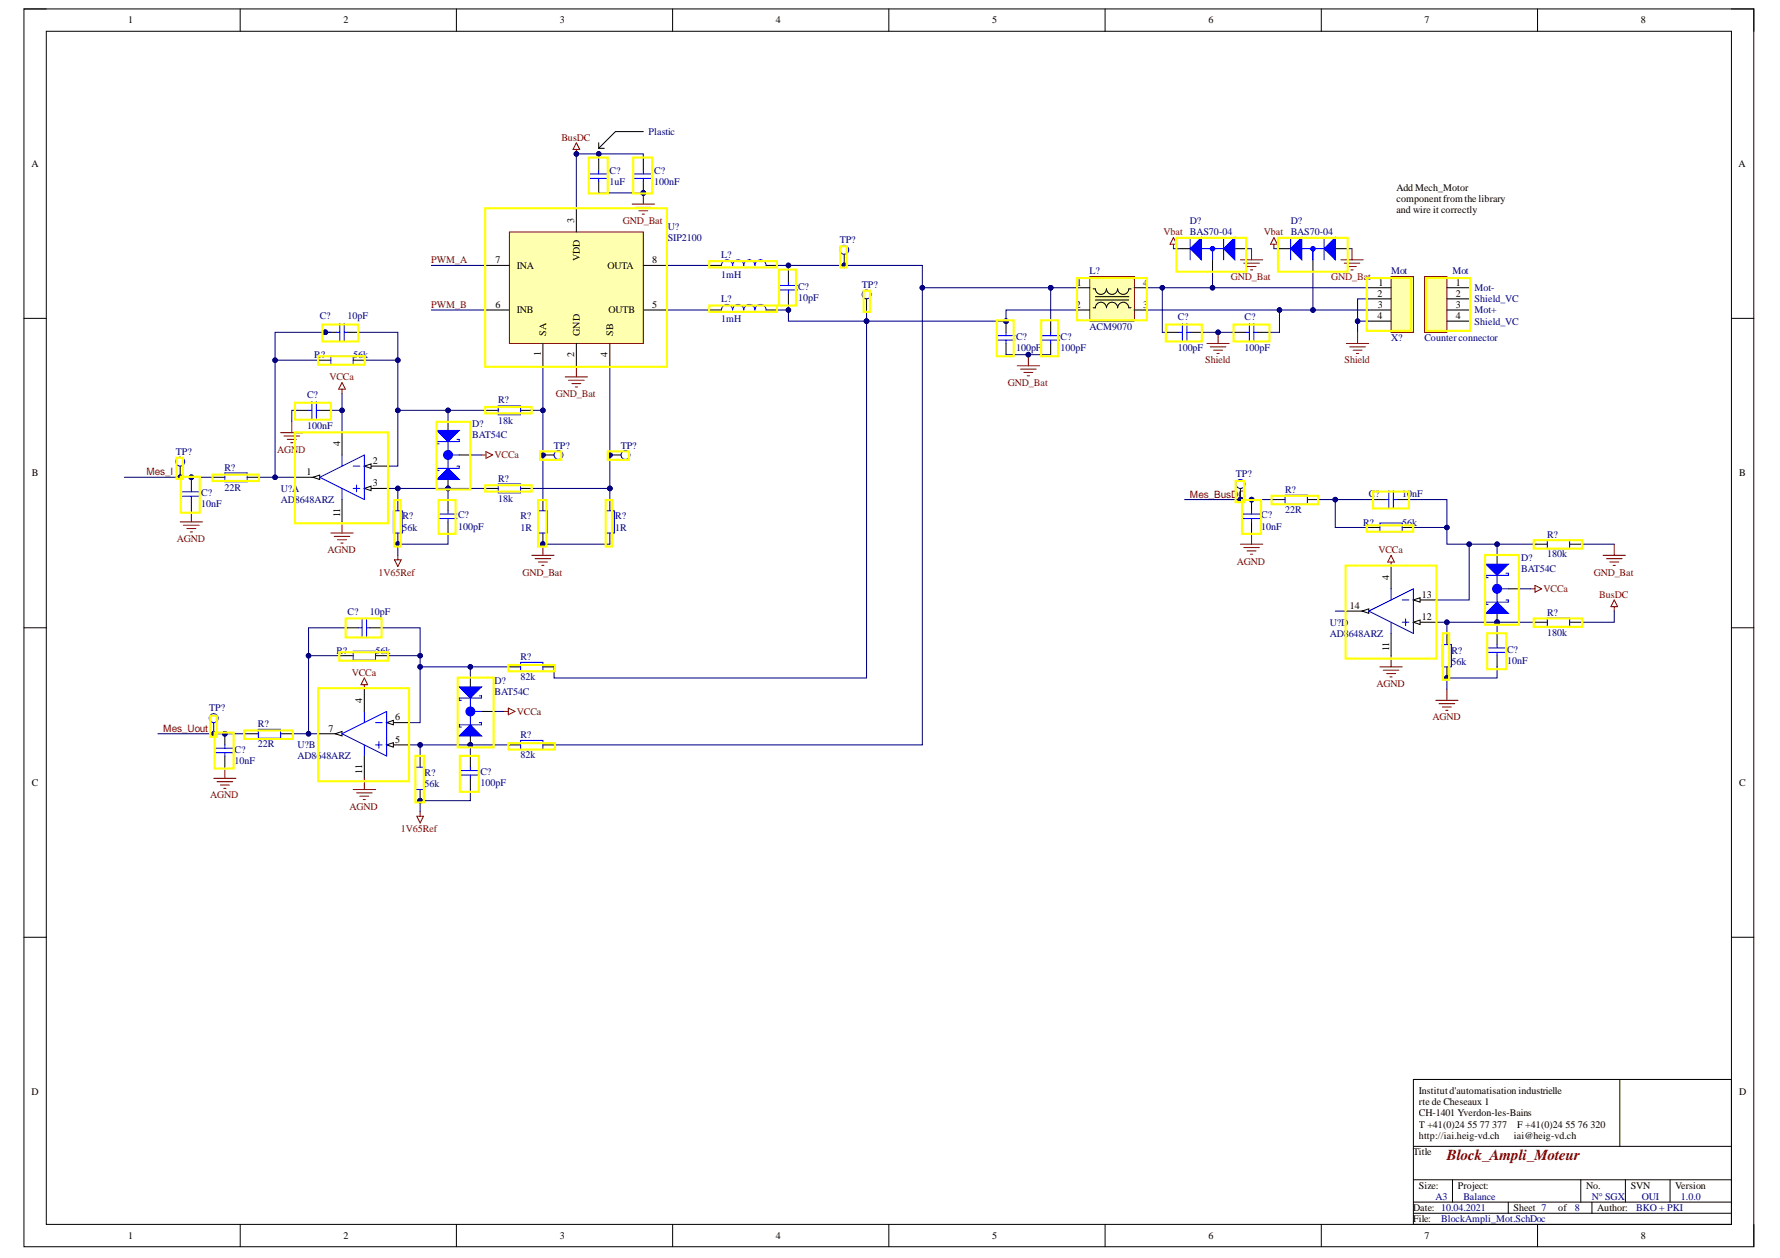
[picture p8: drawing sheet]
<svg xmlns="http://www.w3.org/2000/svg" width="297mm" height="210mm" viewBox="0 0 297 210" stroke-linecap="round" stroke-linejoin="round" font-family="sans-serif">
<path d="M4 1.5h288.7v206.5h-288.7z" fill="none" stroke="#000" stroke-width=".17"/>
<path d="M7.7 5.2h281.2v199.1h-281.2z" fill-rule="evenodd" fill="#fff"/>
<g fill="none" stroke="#000" stroke-width=".17">
<path d="M4 1.5h3.7M7.7 5.2h281.2v199.1h-281.2zM40.1 1.5v3.7M76.2 1.5v3.7M112.2 1.5v3.7M148.3 1.5v3.7M184.4 1.5v3.7M220.5 1.5v3.7M256.6 1.5v3.7M288.9 1.5h3.8v3.7M4 53.1h3.7M288.9 53.1h3.8"/>
<path d="M35.7 79.6h1.8M41.2 79.6h1.9M31.9 83.4v1.8M208.9 87.1v1.8M212.6 83.4h1.8M218.2 83.4h1.8M4 104.8h3.7M288.9 104.8h3.8M37.5 126.2v1.8M41.2 122.4h1.9M46.8 122.4h1.9M4 156.4h3.7"/>
<path d="M288.9 156.4h3.8M235.9 180.1h53v24.2h-53zM235.9 191.3h53M235.9 196.9h53M242.4 196.9v3.7M263.8 196.9v3.7M270.3 180.1v11.2M271.2 196.9v3.7M278.7 196.9v3.7M40.1 204.3v3.7M76.2 204.3v3.7M112.2 204.3v3.7"/>
<path d="M148.3 204.3v3.7M184.4 204.3v3.7M220.5 204.3v3.7M235.9 202.4h53M235.9 200.6h53M251.7 200.6v1.8M256.6 204.3v3.7M265.7 200.6v1.8M292.7 204.3v3.7"/>
</g>
<g fill="none" stroke="#800000" stroke-width=".17">
<path d="M96.2 23.8l.5 1.1h-1.1zM96.2 24.9v.8M30.1 87.1h3.7M30.6 87.6h2.6M31.2 88.2h1.5M31.7 88.8h.4M31.9 85.2v1.9M207 90.8h3.7M207.6 91.4h2.6M208.1 91.9h1.5M208.7 92.5h.3M208.9 88.9v1.9"/>
<path d="M35.7 129.9h3.7M36.2 130.4h2.6M36.8 131h1.5M37.3 131.5h.4M37.5 128v1.9"/>
</g>
<g fill="none" stroke="#00f" stroke-width=".17">
<path d="M37.5 78.9h3.7v1.5h-3.7zM30.4 82.1h3M30.4 82.8h3M31.9 81.5v.6M31.9 82.8v.6M207.4 85.8h2.9M207.4 86.5h2.9M208.9 86.5v.6M214.4 82.6h3.8v1.5h-3.8zM36 124.8h3M36 125.6h3M37.5 125.6v.6"/>
<path d="M43.1 121.7h3.7v1.5h-3.7z"/>
<circle cx="30.1" cy="77" r=".74"/>
<circle cx="207" cy="80.8" r=".74"/>
<circle cx="35.7" cy="119.8" r=".74"/>
</g>
<circle cx="96.2" cy="25.7" r=".37" fill="#000080"/>
<circle cx="96.2" cy="25.7" r=".37" fill="none" stroke="#000080" stroke-width=".17"/>
<g fill="none" stroke="#800000" stroke-width=".17">
<path d="M94.3 62.9h3.7M94.9 63.4h2.6M95.4 64h1.5M96 64.6h.4M96.2 61v1.9M65.8 93.4h1.1l-.5 1.1zM66.4 92.7v.7M88.7 92.7h3.8M89.3 93.2h2.6M89.8 93.8h1.5M90.4 94.3h.4M90.6 90.8v1.9"/>
<path d="M267.5 92.7h3.7M268.1 93.2h2.6M268.6 93.8h1.5M269.2 94.3h.4M269.4 90.8v1.9M239.6 116.9h3.7M240.1 117.4h2.7M240.7 118h1.5M241.3 118.5h.3M241.5 115v1.9M269.4 101.2v.8M269.4 100.1l.5 1.1h-1.1z"/>
<path d="M69.6 136.2h1.1l-.6 1.1zM70.1 135.5v.7"/>
</g>
<g fill="none" stroke="#000" stroke-width=".17">
<path d="M144.6 49.9v1.8M49.6 68.5h1.9M53.3 68.5h1.9M53.3 60.1h1.9M58.9 60.1h1.9M81.3 68.5h1.8M86.9 68.5h1.8M66.4 83.4v1.8M74.8 83.4v1.8M74.8 87.1v1.8M81.3 81.5h1.8M86.9 81.5h1.8"/>
<path d="M90.6 83.4v1.8M101.8 83.4v1.8M101.8 88.9v1.9M228.4 88h1.9M229.3 83.4h1.9M233.1 83.4h1.8M234 88h1.9M256.3 90.8h1.9M261.9 90.8h1.9M57.1 109.4h1.8M62.7 109.4h1.8M85 111.3h1.9"/>
<path d="M90.6 111.3h1.9M241.5 105.7v1.9M249.8 105.7v1.9M249.8 109.4v1.9M256.3 103.8h1.9M261.9 103.8h1.9M70.1 126.2v1.8M78.5 126.2v1.8M78.5 129.9v1.8M85 124.3h1.9M90.6 124.3h1.9"/>
</g>
<g fill="none" stroke="#00f" stroke-width=".17">
<path d="M55.2 59.4h3.7v1.4h-3.7zM51.5 68.5h.5M52 67v3M52.8 67v3M52.8 68.5h.5M83.1 67.7h3.8v1.5h-3.8zM65.6 85.2h1.5v3.7h-1.5zM73.3 85.8h3M73.3 86.5h3M74.8 85.2v.6M74.8 86.5v.6M83.1 80.8h3.8v1.4h-3.8z"/>
<path d="M89.8 85.2h1.5v3.7h-1.5zM101 85.2h1.5v3.7h-1.5zM230.3 87.3h3.7v1.5h-3.7zM231.2 83.4h.6M231.8 81.9v2.9M232.5 81.9v2.9M232.5 83.4h.6M258.2 90.1h3.7v1.5h-3.7zM58.9 108.7h3.8v1.4h-3.8zM86.9 110.5h3.7v1.5h-3.7zM240.7 107.6h1.5v3.7h-1.5zM248.3 108.1h3"/>
<path d="M248.3 108.8h3M249.8 107.6v.5M249.8 108.8v.6M258.2 103.1h3.7v1.5h-3.7zM69.4 128h1.5v3.7h-1.5zM77 128.6h3M77 129.3h3M78.5 128v.6M78.5 129.3v.6M86.9 123.5h3.7v1.5h-3.7z"/>
<circle cx="140.9" cy="41.7" r=".74"/>
<circle cx="144.6" cy="49.1" r=".75"/>
</g>
<circle cx="90.6" cy="75.9" r=".37" fill="#000080"/>
<circle cx="90.6" cy="75.9" r=".37" fill="none" stroke="#000080" stroke-width=".17"/>
<circle cx="93.2" cy="75.9" r=".74" fill="none" stroke="#00f" stroke-width=".17"/>
<path d="M90.6 75.9h1.9" fill="none" stroke="#000" stroke-width=".17"/>
<circle cx="90.6" cy="75.9" r=".37" fill="#000080"/>
<circle cx="90.6" cy="75.9" r=".37" fill="none" stroke="#000080" stroke-width=".17"/>
<circle cx="101.8" cy="75.9" r=".37" fill="#000080"/>
<circle cx="101.8" cy="75.9" r=".37" fill="none" stroke="#000080" stroke-width=".17"/>
<circle cx="104.4" cy="75.9" r=".75" fill="none" stroke="#00f" stroke-width=".17"/>
<path d="M101.8 75.9h1.8" fill="none" stroke="#000" stroke-width=".17"/>
<circle cx="101.8" cy="75.9" r=".37" fill="#000080"/>
<circle cx="101.8" cy="75.9" r=".37" fill="none" stroke="#000080" stroke-width=".17"/>
<path d="M49.6 79.6h3.7" fill="none" stroke="#000" stroke-width=".17"/>
<path d="M52.2 79.6l1.1-.3v.7z" fill="#f8fcff"/>
<path d="M52.2 79.6l1.1-.3v.7zM60.8 77.8h3.7" fill="none" stroke="#000" stroke-width=".17"/>
<path d="M60.8 77.8l1.1-.4v.7z" fill="#f8fcff"/>
<path d="M60.8 77.8l1.1-.4v.7zM60.8 81.5h3.7" fill="none" stroke="#000" stroke-width=".17"/>
<path d="M60.8 81.5l1.1-.4v.8z" fill="#f8fcff"/>
<path d="M57.1 72.2v3.7M57.1 83.4v3.7M60.8 81.5l1.1-.4v.8zM53.3 122.4h3.8" fill="none" stroke="#000" stroke-width=".17"/>
<path d="M53.3 79.6l7.5-3.7v7.5zM57.1 75.9v1.9M58.9 77.8h1.2M57.1 81.5v1.9M58.9 81.5h1.2M59.5 80.9v1.2" fill="none" stroke="#00f" stroke-width=".17"/>
<path d="M57.1 63.8l.5 1.1h-1.1zM57.1 64.9v.8M55.2 88.9h3.7M55.8 89.5h2.6M56.3 90.1h1.5M56.9 90.6h.4M57.1 87.1v1.8" fill="none" stroke="#800000" stroke-width=".17"/>
<path d="M56 122.4l1.1-.3v.7z" fill="#f8fcff"/>
<path d="M56 122.4l1.1-.3v.7zM64.5 124.3h3.7" fill="none" stroke="#000" stroke-width=".17"/>
<path d="M64.5 124.3l1.1-.4v.8z" fill="#f8fcff"/>
<path d="M64.5 124.3l1.1-.4v.8zM64.5 120.6h3.7" fill="none" stroke="#000" stroke-width=".17"/>
<path d="M64.5 120.6l1.1-.4v.7z" fill="#f8fcff"/>
<path d="M60.8 115v3.7M224.7 102h3.7M60.8 126.2v3.7M64.5 120.6l1.1-.4v.7z" fill="none" stroke="#000" stroke-width=".17"/>
<path d="M60.8 118.7v1.9M57.1 122.4l7.4-3.7v7.5zM60.8 124.3v1.9M62.7 120.6h1.1M62.7 124.3h1.1M63.2 123.7v1.1" fill="none" stroke="#00f" stroke-width=".17"/>
<path d="M46.8 72.2h3.8M47.4 72.8h2.6M47.9 73.3h1.5M48.5 73.9h.4M48.7 70.3v1.9M60.8 113.1l.6 1.1h-1.2zM60.8 114.2v.8M58.9 131.7h3.8M59.5 132.3h2.6M60.1 132.8h1.4M60.6 133.4h.4M60.8 129.9v1.8" fill="none" stroke="#800000" stroke-width=".17"/>
<path d="M227.3 102l1.1-.4v.7z" fill="#f8fcff"/>
<path d="M227.3 102l1.1-.4v.7zM235.9 103.8h3.7" fill="none" stroke="#000" stroke-width=".17"/>
<path d="M235.9 103.8l1.1-.3v.7z" fill="#f8fcff"/>
<path d="M235.9 103.8l1.1-.3v.7zM235.9 100.1h3.7" fill="none" stroke="#000" stroke-width=".17"/>
<path d="M235.9 100.1l1.1-.4v.8z" fill="#f8fcff"/>
<path d="M232.1 94.5v3.7M232.1 105.7v3.7M235.9 100.1l1.1-.4v.8z" fill="none" stroke="#000" stroke-width=".17"/>
<path d="M232.1 98.2v1.9M228.4 102l7.5-3.8v7.5zM232.1 103.8v1.9M234 100.1h1.1M234 103.8h1.1M234.6 103.3v1.1" fill="none" stroke="#00f" stroke-width=".17"/>
<path d="M232.1 92.7l.6 1.1h-1.1zM232.1 93.8v.7M230.3 111.3h3.7M230.8 111.8h2.6M231.4 112.4h1.5M231.9 112.9h.4M232.1 109.4v1.9" fill="none" stroke="#800000" stroke-width=".17"/>
<path d="M85 38.7h22.4v18.6h-22.4z" fill-rule="evenodd" fill="#ffffb0"/>
<path d="M85 38.7h22.4v18.6h-22.4zM105.5 34.1h3.7M106.1 34.6h2.6M106.6 35.2h1.5M107.2 35.7h.3M107.4 32.2v1.9" fill="none" stroke="#800000" stroke-width=".17"/>
<path d="M96.2 35v3.7M107.4 26.6v1.9M81.3 51.7h3.7M81.3 44.3h3.7M90.6 57.3v3.7M96.2 57.3v3.7M101.8 57.3v3.7M107.4 51.7h3.7M107.4 44.3h3.7M78.5 113.1v1.9M80.4 118.7h1.8" fill="none" stroke="#000" stroke-width=".17"/>
<path d="M105.9 29h2.9M105.9 29.8h2.9M107.4 28.5v.5" fill="none" stroke="#00f" stroke-width=".17"/>
<path d="M76.6 114.6h3.8l-1.9 1.9z" fill="#00f"/>
<path d="M76.6 114.6h3.8l-1.9 1.9zM80 116.1h.4v.4h-3.8v.3h.4" fill="none" stroke="#00f" stroke-width=".17"/>
<path d="M76.6 122.8l1.9-1.9 1.9 1.9z" fill="#00f"/>
<path d="M78.5 116.5v4.4M78.5 118.7h1.9M76.6 122.8l1.9-1.9 1.9 1.9zM80 120.6h.4v.3h-3.8v.4h.4" fill="none" stroke="#00f" stroke-width=".17"/>
<circle cx="78.5" cy="118.7" r=".75" fill="#00f"/>
<circle cx="78.5" cy="118.7" r=".75" fill="none" stroke="#00f" stroke-width=".17"/>
<path d="M84.1 118.7h.7M84.8 118.1l1.1 .6-1.1 .6z" fill="none" stroke="#800000" stroke-width=".17"/>
<path d="M249.8 92.7v1.8M251.7 98.2h1.9" fill="none" stroke="#000" stroke-width=".17"/>
<path d="M248 94.1h3.7l-1.9 1.9z" fill="#00f"/>
<path d="M248 94.1h3.7l-1.9 1.9zM251.3 95.6h.4v.4h-3.7v.4h.3" fill="none" stroke="#00f" stroke-width=".17"/>
<path d="M248 102.3l1.8-1.8 1.9 1.8z" fill="#00f"/>
<path d="M249.8 96v4.5M249.8 98.2h1.9M248 102.3l1.8-1.8 1.9 1.8zM251.3 100.1h.4v.4h-3.7v.3h.3" fill="none" stroke="#00f" stroke-width=".17"/>
<circle cx="249.8" cy="98.2" r=".74" fill="#00f"/>
<circle cx="249.8" cy="98.2" r=".74" fill="none" stroke="#00f" stroke-width=".17"/>
<path d="M255.4 98.2h.8M256.2 97.7l1.1 .5-1.1 .6z" fill="none" stroke="#800000" stroke-width=".17"/>
<path d="M74.8 70.3v1.9M76.6 75.9h1.9" fill="none" stroke="#000" stroke-width=".17"/>
<path d="M72.9 71.8h3.7l-1.8 1.9z" fill="#00f"/>
<path d="M72.9 71.8h3.7l-1.8 1.9zM76.3 73.3h.3v.4h-3.7v.4h.4" fill="none" stroke="#00f" stroke-width=".17"/>
<path d="M72.9 80l1.9-1.9 1.8 1.9z" fill="#00f"/>
<path d="M74.8 73.7v4.4M74.8 75.9h1.8M76.3 77.8h.3v.3h-3.7v.4h.4M72.9 80l1.9-1.9 1.8 1.9z" fill="none" stroke="#00f" stroke-width=".17"/>
<circle cx="74.8" cy="75.9" r=".75" fill="#00f"/>
<g fill="none" stroke="#00f" stroke-width=".17">
<path d="M120.4 44.3a.93 .93 0 0 1 .9-.9 .93 .93 0 0 1 1 .9 .93 .93 0 0 1 .9-.9 .93 .93 0 0 1 .9 .9 .93 .93 0 0 1 .9-.9 .93 .93 0 0 1 1 .9 .93 .93 0 0 1 .9-.9 .93 .93 0 0 1 .9 .9M120.4 51.7a.93 .93 0 0 1 .9-.9 .93 .93 0 0 1 1 .9 .93 .93 0 0 1 .9-.9 .93 .93 0 0 1 .9 .9 .93 .93 0 0 1 .9-.9 .93 .93 0 0 1 1 .9 .93 .93 0 0 1 .9-.9 .93 .93 0 0 1 .9 .9"/>
<circle cx="74.8" cy="75.9" r=".75"/>
</g>
<path d="M80.4 75.9h.7M81.1 75.4l1.1 .5-1.1 .6z" fill="none" stroke="#800000" stroke-width=".17"/>
<path d="M118.5 44.3h1.9M118.5 51.7h1.9M127.8 44.3h1.9M127.8 51.7h1.9" fill="none" stroke="#000" stroke-width=".17"/>
<circle cx="54.3" cy="55.4" r=".37" fill="#000080"/>
<circle cx="54.3" cy="55.4" r=".37" fill="none" stroke="#000080" stroke-width=".17"/>
<path d="M54.3 55.4h1.8" fill="none" stroke="#000" stroke-width=".17"/>
<circle cx="54.3" cy="55.4" r=".37" fill="#000080"/>
<circle cx="54.3" cy="55.4" r=".37" fill="none" stroke="#000080" stroke-width=".17"/>
<path d="M99.9 23.8v1M99.9 26.6v1.9M99.9 30.3v1.9M99.9 24.8h.9M107.4 22h-4.7l-2.8 2.8M58 55.4h1.9M131.6 45.2v1.9M131.6 48.9v1.9M202.3 43.4v1.8M206.1 41.5h1.8M58 104.8h1.9M61.7 104.8h1.9" fill="none" stroke="#000" stroke-width=".17"/>
<g fill="none" stroke="#00f" stroke-width=".17">
<path d="M98.4 29h3M98.4 29.8h3M99.9 28.5v.5M99.9 29.8v.5M56.1 55.4h.6M56.7 54v2.9M57.4 54v2.9M57.4 55.4h.6M130.1 47.6h3M130.1 48.4h3M131.6 47.1v.5M131.6 48.4v.5"/>
<path d="M59.9 104.8h.5M60.4 103.3v2.9M61.2 103.3v2.9M61.2 104.8h.5"/>
</g>
<path d="M224.7 57.3h3.7M225.2 57.9h2.6M225.8 58.4h1.5M226.4 59h.3M226.5 55.5v1.8" fill="none" stroke="#800000" stroke-width=".17"/>
<path d="M204.2 41.5l1.9-1.9v3.8z" fill="#00f"/>
<path d="M204.2 39.6v3.8M204.2 41.5l1.9-1.9v3.8z" fill="none" stroke="#00f" stroke-width=".17"/>
<path d="M196.7 41.5h1.9" fill="none" stroke="#000" stroke-width=".17"/>
<path d="M198.6 41.5l1.9-1.9v3.8z" fill="#00f"/>
<path d="M198.6 39.6v3.8M198.6 41.5l1.9-1.9v3.8zM200.5 41.5h3.7M202.3 41.5v1.9" fill="none" stroke="#00f" stroke-width=".17"/>
<circle cx="202.3" cy="41.5" r=".38" fill="#00f"/>
<circle cx="202.3" cy="41.5" r=".38" fill="none" stroke="#00f" stroke-width=".17"/>
<path d="M195.8 39.6l.6 1.2h-1.1zM195.8 40.8v.7M207 43.4h3.7M207.6 43.9h2.6M208.1 44.5h1.5M208.7 45h.3M208.9 41.5v1.9" fill="none" stroke="#800000" stroke-width=".17"/>
<path d="M219.1 43.4v1.8M222.8 41.5h1.9" fill="none" stroke="#000" stroke-width=".17"/>
<path d="M221 41.5l1.8-1.9v3.8z" fill="#00f"/>
<path d="M221 39.6v3.8M221 41.5l1.8-1.9v3.8z" fill="none" stroke="#00f" stroke-width=".17"/>
<path d="M213.5 41.5h1.9" fill="none" stroke="#000" stroke-width=".17"/>
<path d="M215.4 41.5l1.8-1.9v3.8z" fill="#00f"/>
<path d="M215.4 39.6v3.8M215.4 41.5l1.8-1.9v3.8zM217.2 41.5h3.8M219.1 41.5v1.9" fill="none" stroke="#00f" stroke-width=".17"/>
<circle cx="219.1" cy="41.5" r=".37" fill="#00f"/>
<circle cx="219.1" cy="41.5" r=".37" fill="none" stroke="#00f" stroke-width=".17"/>
<path d="M212.6 39.6l.5 1.2h-1.1zM212.6 40.8v.7M223.8 43.4h3.7M224.3 43.9h2.6M224.9 44.5h1.5M225.4 45h.4M225.6 41.5v1.9" fill="none" stroke="#800000" stroke-width=".17"/>
<path d="M181.9 46.2h7.4v7.4h-7.4z" fill-rule="evenodd" fill="#ffffb0"/>
<path d="M171.6 59.2v1.8M181.9 46.2h7.4v7.4h-7.4zM169.8 61h3.7M170.3 61.6h2.6M170.9 62.1h1.5M171.4 62.7h.4" fill="none" stroke="#800000" stroke-width=".17"/>
<g fill="none" stroke="#000" stroke-width=".17">
<path d="M167.9 57.3v1.9M175.3 53.6v1.9M175.3 57.3v1.9M180 48h1.9M180 51.7h1.9M182.4 51.4h.4M182.4 48.2h.4M182.8 50.1h5.6M182.8 49.5h5.6M186.5 51.3a.92 .92 0 0 0-.9-.9 .92 .92 0 0 0-.9 1 .93 .93 0 0 0-1-1 .93 .93 0 0 0-.9 1M186.5 48.2a.93 .93 0 0 1-.9 .9 .93 .93 0 0 1-1-.9 .92 .92 0 0 1-.9 .9 .92 .92 0 0 1-.9-.9M186.5 48.2a.92 .92 0 0 0 .9 .9 .92 .92 0 0 0 1-.9h.3"/>
<path d="M188.7 51.4l-.3-.1a.92 .92 0 0 0-1-.9 .92 .92 0 0 0-.9 1M189.3 48h1.9M189.3 51.7h1.9M194.9 55.5h1.8M198.6 55.5h1.9M206.1 55.5h1.8M209.8 55.5h1.9"/>
</g>
<g fill="none" stroke="#00f" stroke-width=".17">
<path d="M166.4 56h3M166.4 56.8h3M167.9 55.4v.6M167.9 56.8v.5M173.8 56h3M173.8 56.8h3M175.3 55.5v.5M175.3 56.8v.5M196.7 55.5h.6M197.3 54v2.9M198.1 54v2.9M198.1 55.5h.5"/>
<path d="M207.9 55.5h.6M208.5 54v2.9M209.2 55.5h.6M209.2 54v2.9"/>
</g>
<circle cx="171.6" cy="59.2" r=".37" fill="#000080"/>
<circle cx="171.6" cy="59.2" r=".37" fill="none" stroke="#000080" stroke-width=".17"/>
<path d="M201.4 57.3h3.7M202 57.9h2.6M202.5 58.4h1.5M203.1 59h.4M203.3 55.5v1.8" fill="none" stroke="#800000" stroke-width=".17"/>
<circle cx="203.3" cy="55.5" r=".37" fill="#000080"/>
<circle cx="203.3" cy="55.5" r=".37" fill="none" stroke="#000080" stroke-width=".17"/>
<path d="M232.1 46.2h3.8v9.3h-3.8z" fill-rule="evenodd" fill="#ffffb0"/>
<path d="M232.1 46.2h3.8v9.3h-3.8z" fill="none" stroke="#800000" stroke-width=".17"/>
<path d="M228.4 49.9h3.7M228.4 51.7h3.7M228.4 53.6h3.7M228.4 48h3.7" fill="none" stroke="#000" stroke-width=".17"/>
<path d="M237.7 46.2h3.8v9.3h-3.8z" fill-rule="evenodd" fill="#ffffb0"/>
<path d="M237.7 46.2h3.8v9.3h-3.8z" fill="none" stroke="#800000" stroke-width=".17"/>
<path d="M241.5 49.9h3.7M241.5 51.7h3.7M241.5 53.6h3.7M241.5 48h3.7" fill="none" stroke="#000" stroke-width=".17"/>
<path d="M233.1 30.3h18.6v9.3h-18.6z" fill-rule="evenodd" fill="#fff"/>
<path d="M233.1 30.3h18.6v9.3h-18.6z" fill="none" stroke="#fff" stroke-width=".17"/>
<path d="M72 44.3h9.3M111.1 44.3h7.4M111.1 51.7h7.4M20.8 79.6h14.9M45.9 79.6h3.7M74.8 88.9v1.9h-8.4v1.9M197.7 83.4h14.9M263.8 90.8h5.6M249.8 111.3v1.8h-8.3v1.9M269.4 102v1.8h-5.6M26.3 122.4h14.9M78.5 131.7v1.9h-8.4v1.9" fill="none" stroke="#000080" stroke-width=".17"/>
<circle cx="45.9" cy="79.6" r=".37" fill="#000080"/>
<g fill="none" stroke="#000080" stroke-width=".17">
<path d="M64.5 81.5h1.9"/>
<circle cx="45.9" cy="79.6" r=".37"/>
</g>
<circle cx="66.4" cy="81.5" r=".37" fill="#000080"/>
<g fill="none" stroke="#000080" stroke-width=".17">
<path d="M51.5 122.4h1.8"/>
<circle cx="66.4" cy="81.5" r=".37"/>
</g>
<circle cx="51.5" cy="122.4" r=".37" fill="#000080"/>
<g fill="none" stroke="#000080" stroke-width=".17">
<path d="M45.9 60.1h7.4"/>
<circle cx="51.5" cy="122.4" r=".37"/>
</g>
<circle cx="45.9" cy="60.1" r=".37" fill="#000080"/>
<g fill="none" stroke="#000080" stroke-width=".17">
<path d="M60.8 60.1h5.6"/>
<circle cx="45.9" cy="60.1" r=".37"/>
</g>
<circle cx="66.4" cy="60.1" r=".37" fill="#000080"/>
<g fill="none" stroke="#000080" stroke-width=".17">
<path d="M57.1 65.7v6.5"/>
<circle cx="66.4" cy="60.1" r=".37"/>
</g>
<circle cx="57.1" cy="68.5" r=".37" fill="#000080"/>
<g fill="none" stroke="#000080" stroke-width=".17">
<path d="M49.6 68.5h-.9v1.8M55.2 68.5h1.9"/>
<circle cx="57.1" cy="68.5" r=".37"/>
</g>
<circle cx="57.1" cy="68.5" r=".37" fill="#000080"/>
<g fill="none" stroke="#000080" stroke-width=".17">
<path d="M222.8 102h1.9M239.6 103.8h1.9"/>
<circle cx="57.1" cy="68.5" r=".37"/>
</g>
<circle cx="241.4" cy="103.8" r=".38" fill="#000080"/>
<g fill="none" stroke="#000080" stroke-width=".17">
<path d="M51.5 109.4h5.6"/>
<circle cx="241.4" cy="103.8" r=".38"/>
</g>
<circle cx="51.5" cy="109.4" r=".37" fill="#000080"/>
<g fill="none" stroke="#000080" stroke-width=".17">
<path d="M64.5 109.4h5.6"/>
<circle cx="51.5" cy="109.4" r=".37"/>
</g>
<circle cx="70.1" cy="109.4" r=".37" fill="#000080"/>
<g fill="none" stroke="#000080" stroke-width=".17">
<path d="M235.9 88h5.6"/>
<circle cx="70.1" cy="109.4" r=".37"/>
</g>
<circle cx="241.4" cy="88" r=".37" fill="#000080"/>
<g fill="none" stroke="#000080" stroke-width=".17">
<path d="M99.9 32.2h7.5M88.7 81.5h13.1"/>
<circle cx="241.4" cy="88" r=".37"/>
</g>
<circle cx="101.8" cy="81.5" r=".37" fill="#000080"/>
<g fill="none" stroke="#000080" stroke-width=".17">
<path d="M101.8 81.5v1.9"/>
<circle cx="101.8" cy="81.5" r=".37"/>
</g>
<circle cx="101.8" cy="81.5" r=".37" fill="#000080"/>
<g fill="none" stroke="#000080" stroke-width=".17">
<path d="M72 51.7h9.3M90.6 90.8h11.2M70.1 124.3v1.9"/>
<circle cx="101.8" cy="81.5" r=".37"/>
</g>
<circle cx="70.1" cy="124.3" r=".37" fill="#000080"/>
<g fill="none" stroke="#000080" stroke-width=".17">
<path d="M144.6 53.6v59.5h-52.1v-1.8M74.8 81.5v1.9M249.8 103.8v1.9M78.5 124.3v1.9"/>
<circle cx="70.1" cy="124.3" r=".37"/>
</g>
<circle cx="144.6" cy="53.6" r=".37" fill="#000080"/>
<g fill="none" stroke="#000080" stroke-width=".17">
<path d="M131.6 50.8v.9"/>
<circle cx="144.6" cy="53.6" r=".37"/>
</g>
<circle cx="131.6" cy="51.7" r=".37" fill="#000080"/>
<g fill="none" stroke="#000080" stroke-width=".17">
<path d="M129.7 44.3h1.9v.9"/>
<circle cx="131.6" cy="51.7" r=".37"/>
</g>
<circle cx="131.6" cy="44.3" r=".37" fill="#000080"/>
<g fill="none" stroke="#000080" stroke-width=".17">
<path d="M194 48v7.5h.9"/>
<circle cx="131.6" cy="44.3" r=".37"/>
</g>
<circle cx="194" cy="48" r=".37" fill="#000080"/>
<g fill="none" stroke="#000080" stroke-width=".17">
<path d="M200.5 55.5h5.6"/>
<circle cx="194" cy="48" r=".37"/>
</g>
<circle cx="203.3" cy="55.5" r=".37" fill="#000080"/>
<g fill="none" stroke="#000080" stroke-width=".17">
<path d="M195.8 41.5h.9M202.3 45.2v2.8M207.9 41.5h1M212.6 41.5h.9M224.7 41.5h.9"/>
<circle cx="203.3" cy="55.5" r=".37"/>
</g>
<circle cx="202.3" cy="48" r=".37" fill="#000080"/>
<g fill="none" stroke="#000080" stroke-width=".17">
<path d="M175.3 48v5.6"/>
<circle cx="202.3" cy="48" r=".37"/>
</g>
<circle cx="175.3" cy="48" r=".37" fill="#000080"/>
<g fill="none" stroke="#000080" stroke-width=".17">
<path d="M167.9 59.2h7.4"/>
<circle cx="175.3" cy="48" r=".37"/>
</g>
<circle cx="171.6" cy="59.2" r=".37" fill="#000080"/>
<g fill="none" stroke="#000080" stroke-width=".17">
<path d="M219.1 45.2v6.5"/>
<circle cx="171.6" cy="59.2" r=".37"/>
</g>
<circle cx="219.1" cy="51.7" r=".37" fill="#000080"/>
<g fill="none" stroke="#000080" stroke-width=".17">
<path d="M213.5 51.7v3.8h-1.8"/>
<circle cx="219.1" cy="51.7" r=".37"/>
</g>
<circle cx="213.5" cy="51.7" r=".37" fill="#000080"/>
<g fill="none" stroke="#000080" stroke-width=".17">
<path d="M228.4 49.9h-1.9v3.7h1.9"/>
<circle cx="213.5" cy="51.7" r=".37"/>
</g>
<circle cx="226.6" cy="53.6" r=".37" fill="#000080"/>
<g fill="none" stroke="#000080" stroke-width=".17">
<path d="M226.5 53.6v1.9"/>
<circle cx="226.6" cy="53.6" r=".37"/>
</g>
<circle cx="226.6" cy="53.6" r=".37" fill="#000080"/>
<g fill="none" stroke="#000080" stroke-width=".17">
<path d="M99.9 25.7v.9"/>
<circle cx="226.6" cy="53.6" r=".37"/>
</g>
<circle cx="99.9" cy="25.7" r=".37" fill="#000080"/>
<g fill="none" stroke="#000080" stroke-width=".17">
<path d="M107.4 26.6v-.9h-11.2v9.3"/>
<circle cx="99.9" cy="25.7" r=".37"/>
</g>
<circle cx="96.2" cy="25.7" r=".37" fill="#000080"/>
<circle cx="96.2" cy="25.7" r=".37" fill="none" stroke="#000080" stroke-width=".17"/>
<circle cx="99.9" cy="25.7" r=".37" fill="#000080"/>
<g fill="none" stroke="#000080" stroke-width=".17">
<path d="M101.8 61v20.5"/>
<circle cx="99.9" cy="25.7" r=".37"/>
</g>
<circle cx="101.8" cy="81.5" r=".37" fill="#000080"/>
<circle cx="101.8" cy="81.5" r=".37" fill="none" stroke="#000080" stroke-width=".17"/>
<circle cx="101.8" cy="75.9" r=".37" fill="#000080"/>
<g fill="none" stroke="#000080" stroke-width=".17">
<path d="M81.3 81.5h-14.9v1.9"/>
<circle cx="101.8" cy="75.9" r=".37"/>
</g>
<circle cx="66.4" cy="81.5" r=".37" fill="#000080"/>
<g fill="none" stroke="#000080" stroke-width=".17">
<path d="M78.5 111.3v1.8"/>
<circle cx="66.4" cy="81.5" r=".37"/>
</g>
<circle cx="78.5" cy="111.3" r=".37" fill="#000080"/>
<g fill="none" stroke="#000080" stroke-width=".17">
<path d="M88.7 68.5h1.9"/>
<circle cx="78.5" cy="111.3" r=".37"/>
</g>
<circle cx="90.6" cy="68.5" r=".37" fill="#000080"/>
<g fill="none" stroke="#000080" stroke-width=".17">
<path d="M74.8 68.5v1.8"/>
<circle cx="90.6" cy="68.5" r=".37"/>
</g>
<circle cx="74.8" cy="68.5" r=".37" fill="#000080"/>
<g fill="none" stroke="#000080" stroke-width=".17">
<path d="M59.9 55.4h6.5v22.4h-1.9"/>
<circle cx="74.8" cy="68.5" r=".37"/>
</g>
<circle cx="66.4" cy="68.5" r=".37" fill="#000080"/>
<circle cx="66.4" cy="68.5" r=".37" fill="none" stroke="#000080" stroke-width=".17"/>
<circle cx="66.4" cy="60.1" r=".37" fill="#000080"/>
<g fill="none" stroke="#000080" stroke-width=".17">
<path d="M66.4 68.5h14.9"/>
<circle cx="66.4" cy="60.1" r=".37"/>
</g>
<circle cx="74.8" cy="68.5" r=".37" fill="#000080"/>
<circle cx="74.8" cy="68.5" r=".37" fill="none" stroke="#000080" stroke-width=".17"/>
<circle cx="66.4" cy="68.5" r=".37" fill="#000080"/>
<g fill="none" stroke="#000080" stroke-width=".17">
<path d="M90.6 61v22.4"/>
<circle cx="66.4" cy="68.5" r=".37"/>
</g>
<circle cx="90.6" cy="68.5" r=".37" fill="#000080"/>
<circle cx="90.6" cy="68.5" r=".37" fill="none" stroke="#000080" stroke-width=".17"/>
<circle cx="90.6" cy="75.9" r=".37" fill="#000080"/>
<g fill="none" stroke="#000080" stroke-width=".17">
<path d="M249.8 90.8v1.9"/>
<circle cx="90.6" cy="75.9" r=".37"/>
</g>
<circle cx="249.8" cy="90.8" r=".37" fill="#000080"/>
<g fill="none" stroke="#000080" stroke-width=".17">
<path d="M78.5 75.9h1.9M222.8 83.4v4.6h5.6M253.6 98.2h1.8M82.2 118.7h1.9"/>
<circle cx="249.8" cy="90.8" r=".37"/>
</g>
<circle cx="222.8" cy="83.4" r=".38" fill="#000080"/>
<g fill="none" stroke="#000080" stroke-width=".17">
<path d="M55.2 55.4h-9.3v24.2h-2.8"/>
<circle cx="222.8" cy="83.4" r=".38"/>
</g>
<circle cx="54.3" cy="55.4" r=".37" fill="#000080"/>
<circle cx="54.3" cy="55.4" r=".37" fill="none" stroke="#000080" stroke-width=".17"/>
<circle cx="45.9" cy="60.1" r=".37" fill="#000080"/>
<circle cx="45.9" cy="60.1" r=".37" fill="none" stroke="#000080" stroke-width=".17"/>
<circle cx="45.9" cy="79.6" r=".37" fill="#000080"/>
<g fill="none" stroke="#000080" stroke-width=".17">
<path d="M175.3 48h4.7"/>
<circle cx="45.9" cy="79.6" r=".37"/>
</g>
<circle cx="175.3" cy="48" r=".37" fill="#000080"/>
<g fill="none" stroke="#000080" stroke-width=".17">
<path d="M153.9 48h21.4"/>
<circle cx="175.3" cy="48" r=".37"/>
</g>
<circle cx="153.9" cy="48" r=".37" fill="#000080"/>
<circle cx="153.9" cy="48" r=".37" fill="none" stroke="#000080" stroke-width=".17"/>
<circle cx="175.3" cy="48" r=".37" fill="#000080"/>
<g fill="none" stroke="#000080" stroke-width=".17">
<path d="M191.2 51.7h37.2"/>
<circle cx="175.3" cy="48" r=".37"/>
</g>
<circle cx="213.5" cy="51.7" r=".37" fill="#000080"/>
<circle cx="213.5" cy="51.7" r=".37" fill="none" stroke="#000080" stroke-width=".17"/>
<circle cx="219.1" cy="51.7" r=".37" fill="#000080"/>
<g fill="none" stroke="#000080" stroke-width=".17">
<path d="M191.2 48h37.2"/>
<circle cx="219.1" cy="51.7" r=".37"/>
</g>
<circle cx="202.3" cy="48" r=".37" fill="#000080"/>
<circle cx="202.3" cy="48" r=".37" fill="none" stroke="#000080" stroke-width=".17"/>
<circle cx="194" cy="48" r=".37" fill="#000080"/>
<g fill="none" stroke="#000080" stroke-width=".17">
<path d="M220 83.4h9.3"/>
<circle cx="194" cy="48" r=".37"/>
</g>
<circle cx="222.8" cy="83.4" r=".38" fill="#000080"/>
<g fill="none" stroke="#000080" stroke-width=".17">
<path d="M234.9 83.4h6.6v7.4h3.7v9.3h-5.6"/>
<circle cx="222.8" cy="83.4" r=".38"/>
</g>
<circle cx="245.2" cy="90.8" r=".37" fill="#000080"/>
<circle cx="245.2" cy="90.8" r=".37" fill="none" stroke="#000080" stroke-width=".17"/>
<circle cx="241.4" cy="88" r=".37" fill="#000080"/>
<g fill="none" stroke="#000080" stroke-width=".17">
<path d="M256.3 103.8h-14.8v1.9"/>
<circle cx="241.4" cy="88" r=".37"/>
</g>
<circle cx="241.4" cy="103.8" r=".38" fill="#000080"/>
<g fill="none" stroke="#000080" stroke-width=".17">
<path d="M245.2 90.8h11.1"/>
<circle cx="241.4" cy="103.8" r=".38"/>
</g>
<circle cx="249.8" cy="90.8" r=".37" fill="#000080"/>
<circle cx="249.8" cy="90.8" r=".37" fill="none" stroke="#000080" stroke-width=".17"/>
<circle cx="245.2" cy="90.8" r=".37" fill="#000080"/>
<g fill="none" stroke="#000080" stroke-width=".17">
<path d="M58 104.8h-6.5v17.6h-2.8"/>
<circle cx="245.2" cy="90.8" r=".37"/>
</g>
<circle cx="51.5" cy="109.4" r=".37" fill="#000080"/>
<circle cx="51.5" cy="109.4" r=".37" fill="none" stroke="#000080" stroke-width=".17"/>
<circle cx="51.5" cy="122.4" r=".37" fill="#000080"/>
<g fill="none" stroke="#000080" stroke-width=".17">
<path d="M63.6 104.8h6.5v15.8h-1.9"/>
<circle cx="51.5" cy="122.4" r=".37"/>
</g>
<circle cx="70.1" cy="109.4" r=".37" fill="#000080"/>
<circle cx="70.1" cy="109.4" r=".37" fill="none" stroke="#000080" stroke-width=".17"/>
<circle cx="70.1" cy="111.3" r=".37" fill="#000080"/>
<g fill="none" stroke="#000080" stroke-width=".17">
<path d="M68.2 124.3h16.8"/>
<circle cx="70.1" cy="111.3" r=".37"/>
</g>
<circle cx="70.1" cy="124.3" r=".37" fill="#000080"/>
<g fill="none" stroke="#000080" stroke-width=".17">
<path d="M70.1 111.3h14.9"/>
<circle cx="70.1" cy="124.3" r=".37"/>
</g>
<circle cx="78.5" cy="111.3" r=".37" fill="#000080"/>
<circle cx="78.5" cy="111.3" r=".37" fill="none" stroke="#000080" stroke-width=".17"/>
<circle cx="70.1" cy="111.3" r=".37" fill="#000080"/>
<g fill="none" stroke="#000080" stroke-width=".17">
<path d="M131.6 44.3h22.3v80h-61.4"/>
<circle cx="70.1" cy="111.3" r=".37"/>
</g>
<circle cx="131.6" cy="44.3" r=".37" fill="#000080"/>
<circle cx="131.6" cy="44.3" r=".37" fill="none" stroke="#000080" stroke-width=".17"/>
<circle cx="153.9" cy="48" r=".37" fill="#000080"/>
<g fill="none" stroke="#000080" stroke-width=".17">
<path d="M180 51.7h-12.1v1.9h-23.3"/>
<circle cx="153.9" cy="48" r=".37"/>
</g>
<circle cx="144.6" cy="53.6" r=".37" fill="#000080"/>
<g fill="none" stroke="#000080" stroke-width=".17">
<path d="M129.7 51.7h1.9v1.9h13"/>
<circle cx="144.6" cy="53.6" r=".37"/>
</g>
<circle cx="144.6" cy="53.6" r=".37" fill="#000080"/>
<circle cx="144.6" cy="53.6" r=".37" fill="none" stroke="#000080" stroke-width=".17"/>
<circle cx="131.6" cy="51.7" r=".37" fill="#000080"/>
<g fill="none" stroke="#000080" stroke-width=".17">
<path d="M144.6 51.7v1.9"/>
<circle cx="131.6" cy="51.7" r=".37"/>
</g>
<circle cx="144.6" cy="53.6" r=".37" fill="#000080"/>
<circle cx="144.6" cy="53.6" r=".37" fill="none" stroke="#000080" stroke-width=".17"/>
<g fill="none" stroke="#ff0" stroke-width=".35">
<path d="M81 34.7h30.3v26.5h-30.3zM98.2 26.3h3.2v6h-3.2zM105.7 26.3h3.1v6h-3.1zM196.3 39.7h11.7v5.6h-11.7zM213.3 39.7h11.6v5.6h-11.6zM53.1 59.4h7.8v1.5h-7.8zM53.8 54.2h6v2.8h-6zM118.4 51h11.2v1h-11.2zM118.4 43.6h11.2v1h-11.2zM130 45h2.8v6h-2.8zM140.2 41.1h1.1v3.5h-1.1zM144.1 48.5h1.1v3.5h-1.1z"/>
<path d="M166.3 53.4h2.9v6h-2.9zM173.7 53.4h2.9v6h-2.9zM179.7 46.4h11.7v7h-11.7zM194.6 54.2h6v2.8h-6zM205.8 54.2h6v2.8h-6zM228.1 46.4h7.4v8.8h-7.4zM237.9 46.4h7.5v8.8h-7.5zM29.5 76.4h1v3.5h-1zM30.2 79.6h3.1v5.9h-3.1zM35.5 79.2h7.7v1.1h-7.7zM49.2 67.2h6v2.8h-6zM49.2 72.1h15.5v15.2h-15.5z"/>
<path d="M72.8 70.4h5.7v11.3h-5.7zM81 67.9h7.7v1.1h-7.7zM90.1 75.3h3.6v1.4h-3.6zM101.4 75.3h3.6v1.4h-3.6zM65.8 83.4h1.1v7.8h-1.1zM73.2 83.4h2.8v5.7h-2.8zM81 81h7.7v1h-7.7zM89.8 83.4h1.4v7.8h-1.4zM101.1 83.4h1v7.8h-1zM206.2 80.3h1.4v3.5h-1.4zM207.3 83.4h3.1v5.7h-3.1zM212.2 82.7h7.8v1.4h-7.8z"/>
<path d="M224.5 94.4h15.2v15.5h-15.2zM228.1 87.7h7.7v1h-7.7zM229.1 82h6v2.8h-6zM247.8 92.6h5.7v11.6h-5.7zM255.9 90.1h8.2v1.4h-8.2zM35.1 119.4h1.1v3.5h-1.1zM53.1 114.8h15.2v15.6h-15.2zM56.6 108.8h8.1v1.4h-8.1zM57.7 103.2h6v3.2h-6zM76.4 113.1h6v11.6h-6zM84.8 110.9h7.8v1.1h-7.8zM240.8 105.7h1v7.7h-1z"/>
<path d="M248.2 105.7h3.2v6h-3.2zM255.9 103.2h8.2v1.4h-8.2zM35.8 122.2h3.2v6h-3.2zM40.7 121.9h8.2v1.4h-8.2zM69.3 126.1h1.4v7.8h-1.4zM76.7 126.1h3.2v6h-3.2zM84.8 124h7.8v1.1h-7.8z"/>
</g>
<g font-size="2.8" fill="#000080">
<text x="140.4" y="43.9">PITP?01</text>
<text x="206.4" y="83.1">PITP?01</text>
<text x="66" y="90.5">PIR?01</text>
<text x="90" y="90.5">PIR?01</text>
<text x="249.4" y="103.6">PID?02</text>
<text x="35.3" y="122.3">PITP?01</text>
<text x="37" y="124">PIC?02</text>
<text x="78" y="124">PID?02</text>
</g>
<g font-size="2.5" fill="#000080">
<text x="106.9" y="31.7">PIC?01</text>
<text x="167.6" y="55">PIC?02</text>
<text x="29.6" y="79.3">PITP?01</text>
<text x="31.4" y="81.1">PIC?02</text>
<text x="74.4" y="81.1">PID?02</text>
<text x="208.5" y="85">PIC?02</text>
<text x="240.9" y="112.8">PIR?01</text>
<text x="69.5" y="133.3">PIR?01</text>
</g>
<text font-size="2.5" fill="#800000" x="241.4" y="193.5">Block_Ampli_Moteur</text>
<g font-size="1.7">
<text x="21.4" y="3.9">1</text>
<text x="57.3" y="3.9">2</text>
<text x="93.4" y="3.9">3</text>
<text x="129.5" y="3.9">4</text>
<text x="165.6" y="3.9">5</text>
<text x="201.7" y="3.9">6</text>
<text x="237.7" y="3.9">7</text>
<text x="273.8" y="3.9">8</text>
<text x="5.2" y="27.9">A</text>
<text x="290.1" y="27.9">A</text>
<text x="233.1" y="31.8">Add Mech_Motor</text>
<text x="233.1" y="33.7">componentfromthe library</text>
<text x="233.1" y="35.6">and wire it correctly</text>
<text x="95.8" y="37.2" transform="rotate(-90 95.8 37.2)">3</text>
<text x="82.7" y="43.9">7</text>
<text x="86.3" y="44.9">INA</text>
<text x="96.7" y="43.6" transform="rotate(-90 96.7 43.6)">VDD</text>
<text x="101.4" y="44.9">OUTA</text>
<text x="108.8" y="43.9">8</text>
<text x="179.7" y="47.6">1</text>
<text x="190.8" y="47.6">4</text>
<text x="230" y="47.6">1</text>
<text x="243" y="47.6">1</text>
<text x="82.7" y="51.4">6</text>
<text x="86.3" y="52.3">INB</text>
<text x="101.6" y="52.3">OUTB</text>
<text x="108.8" y="51.4">5</text>
<text x="179.5" y="51.4">2</text>
<text x="190.8" y="51.4">3</text>
<text x="229.8" y="49.5">2</text>
<text x="229.8" y="53.2">4</text>
<text x="229.9" y="51.4">3</text>
<text x="243" y="49.5">2</text>
<text x="243" y="51.4">3</text>
<text x="243" y="53.2">4</text>
<text x="90.2" y="59.5" transform="rotate(-90 90.2 59.5)">1</text>
<text x="91.2" y="56" transform="rotate(-90 91.2 56)">SA</text>
<text x="95.8" y="59.6" transform="rotate(-90 95.8 59.6)">2</text>
<text x="96.7" y="56" transform="rotate(-90 96.7 56)">GND</text>
<text x="101.4" y="59.6" transform="rotate(-90 101.4 59.6)">4</text>
<text x="102.3" y="56" transform="rotate(-90 102.3 56)">SB</text>
<text x="56.7" y="74.4" transform="rotate(-90 56.7 74.4)">4</text>
<text x="62.2" y="77.4">2</text>
<text x="5.3" y="79.5">B</text>
<text x="51.2" y="79.2">1</text>
<text x="62.2" y="81.1">3</text>
<text x="290.2" y="79.5">B</text>
<text x="56.7" y="86.3" transform="rotate(-90 56.7 86.3)">11</text>
<text x="225.3" y="101.6">14</text>
<text x="231.8" y="96.7" transform="rotate(-90 231.8 96.7)">4</text>
<text x="237.3" y="99.8">13</text>
<text x="237.3" y="103.5">12</text>
<text x="231.8" y="108.6" transform="rotate(-90 231.8 108.6)">11</text>
<text x="60.5" y="117.3" transform="rotate(-90 60.5 117.3)">4</text>
<text x="54.8" y="122.1">7</text>
<text x="66" y="123.9">5</text>
<text x="66" y="120.2">6</text>
<text x="5.3" y="131.1">C</text>
<text x="60.5" y="129.1" transform="rotate(-90 60.5 129.1)">11</text>
<text x="290.2" y="131.1">C</text>
<text x="5.2" y="182.7">D</text>
<text x="236.8" y="182.6">Institutd'automatisation industrielle</text>
<text x="236.8" y="184.4">rte de Cheseaux 1</text>
<text x="290.2" y="182.7">D</text>
<text x="236.8" y="186.3">CH-1401 Yverdon-les-Bains</text>
<text x="236.8" y="188.1">T +41(0)24 55 77 377</text>
<text x="236.8" y="190">http://iai.heig-vd.ch</text>
<text x="252.6" y="190">iai@heig-vd.ch</text>
<text x="253.2" y="188.1">F +41(0)24 55 76 320</text>
<text x="235.9" y="192.8">Title</text>
<text x="235.9" y="202.1">Date: 10.04.2021</text>
<text x="235.9" y="203.9">File:</text>
<text x="236.8" y="198.4">Size:</text>
<text x="243.3" y="198.4">Project:</text>
<text x="252.6" y="202.1">Sheet 7</text>
<text x="260" y="202.1">of</text>
<text x="264.7" y="198.4">No.</text>
<text x="266.5" y="202.1">Author:</text>
<text x="272.1" y="198.4">SVN</text>
<text x="279.6" y="198.4">Version</text>
<text x="21.4" y="206.7">1</text>
<text x="57.3" y="206.7">2</text>
<text x="93.4" y="206.7">3</text>
<text x="129.5" y="206.7">4</text>
<text x="165.6" y="206.7">5</text>
<text x="201.7" y="206.7">6</text>
<text x="237.7" y="206.7">7</text>
<text x="273.8" y="206.7">8</text>
</g>
<g font-size="1.7" fill="#800000">
<text x="93.7" y="23.5">BusDC</text>
<text x="103.9" y="37.4">GND_Bat</text>
<text x="194.2" y="39.3">Vbat BAS70-04</text>
<text x="210.9" y="39.3">Vbat</text>
<text x="72" y="43.9">PWM_A</text>
<text x="205.4" y="46.7">GND_Bat</text>
<text x="222.2" y="46.7">GND_Bat</text>
<text x="72" y="51.4">PWM_B</text>
<text x="55" y="63.4">VCCa</text>
<text x="168.2" y="64.4">GND_Bat</text>
<text x="201.1" y="60.7">Shield</text>
<text x="224.3" y="60.7">Shield</text>
<text x="92.8" y="66.2">GND_Bat</text>
<text x="46.3" y="75.5">AGND</text>
<text x="82.5" y="76.4">VCCa</text>
<text x="24.4" y="79.3">Mes_I</text>
<text x="198.6" y="83">Mes_BusD</text>
<text x="206.7" y="83">C</text>
<text x="29.5" y="90.5">AGND</text>
<text x="54.6" y="92.3">AGND</text>
<text x="206.4" y="94.2">AGND</text>
<text x="230" y="92.3">VCCa</text>
<text x="63.2" y="96.1">1V65Ref</text>
<text x="87.2" y="96.1">GND_Bat</text>
<text x="257.6" y="98.8">VCCa</text>
<text x="266" y="96.1">GND_Bat</text>
<text x="266.9" y="99.8">BusDC</text>
<text x="58.7" y="112.8">VCCa</text>
<text x="86.3" y="119.3">VCCa</text>
<text x="229.7" y="114.6">AGND</text>
<text x="27.2" y="122.1">Mes_Uout</text>
<text x="239.1" y="120.2">AGND</text>
<text x="35.1" y="133.2">AGND</text>
<text x="58.3" y="135.1">AGND</text>
<text x="66.9" y="138.8">1V65Ref</text>
</g>
<g font-size="1.7" fill="#000080">
<text x="108.2" y="22.5">Plastic</text>
<text x="101.7" y="29.1">C?</text>
<text x="109.2" y="29.1">C?</text>
<text x="101.7" y="30.9">1uF</text>
<text x="109.2" y="30.9">100nF</text>
<text x="111.5" y="38.3">U?</text>
<text x="111.5" y="40.2">SIP2100</text>
<text x="140.1" y="40.5">TP?</text>
<text x="198.6" y="37.4">D?</text>
<text x="215.4" y="37.4">D?</text>
<text x="215.4" y="39.3">BAS70-04</text>
<text x="120.3" y="43">L?</text>
<text x="120.3" y="46.4">1mH</text>
<text x="143.8" y="48">TP?</text>
<text x="181.8" y="45.8">L?</text>
<text x="232.1" y="45.8">Mot</text>
<text x="242.4" y="45.8">Mot</text>
<text x="53.4" y="53.2">C?</text>
<text x="58" y="53.2">10pF</text>
<text x="120.3" y="50.4">L?</text>
<text x="120.3" y="53.8">1mH</text>
<text x="133.2" y="48.4">C?</text>
<text x="133.2" y="50.3">10pF</text>
<text x="196.5" y="53.4">C?</text>
<text x="207.7" y="53.4">C?</text>
<text x="246.1" y="48.6">Mot-</text>
<text x="246.1" y="50.4">Shield_VC</text>
<text x="246.1" y="52.3">Mot+</text>
<text x="52.4" y="59.7">R?</text>
<text x="58.9" y="59.7">56k</text>
<text x="169.6" y="56.8">C?</text>
<text x="169.6" y="58.6">100pF</text>
<text x="177" y="56.8">C?</text>
<text x="177" y="58.6">100pF</text>
<text x="181.8" y="55.1">ACM9070</text>
<text x="196.5" y="58.6">100pF</text>
<text x="207.7" y="58.6">100pF</text>
<text x="232.1" y="56.9">X?</text>
<text x="237.7" y="56.9">Counterconnector</text>
<text x="246.1" y="54.1">Shield_VC</text>
<text x="51.2" y="66.4">C?</text>
<text x="51.2" y="71.6">100nF</text>
<text x="78.8" y="71.3">D?</text>
<text x="83.1" y="67.3">R?</text>
<text x="83.1" y="70.7">18k</text>
<text x="29.3" y="75.9">TP?</text>
<text x="78.8" y="73.2">BAT54C</text>
<text x="92.4" y="74.8">TP?</text>
<text x="103.6" y="74.8">TP?</text>
<text x="33.6" y="82.8">C?</text>
<text x="37.5" y="78.6">R?</text>
<text x="37.5" y="81.9">22R</text>
<text x="46.8" y="82">U?A</text>
<text x="46.8" y="83.9">AD8648ARZ</text>
<text x="83.1" y="80.4">R?</text>
<text x="83.1" y="83.7">18k</text>
<text x="206.3" y="79.7">TP?</text>
<text x="214.5" y="82.3">R?</text>
<text x="228.4" y="83">C</text>
<text x="229.5" y="83">?</text>
<text x="234" y="83">10nF</text>
<text x="33.6" y="84.6">10nF</text>
<text x="67.1" y="86.7">R?</text>
<text x="67.1" y="88.6">56k</text>
<text x="76.4" y="86.5">C?</text>
<text x="76.4" y="88.4">100pF</text>
<text x="86.8" y="86.7">R?</text>
<text x="86.8" y="88.6">1R</text>
<text x="102.7" y="86.7">R?</text>
<text x="102.7" y="88.6">1R</text>
<text x="210.5" y="86.5">C?</text>
<text x="210.5" y="88.4">10nF</text>
<text x="214.5" y="85.6">22R</text>
<text x="227.5" y="87.7">R?</text>
<text x="234" y="87.7">56k</text>
<text x="258.2" y="89.7">R?</text>
<text x="253.9" y="93.6">D?</text>
<text x="253.9" y="95.5">BAT54C</text>
<text x="258.2" y="93">180k</text>
<text x="58" y="102.6">C?</text>
<text x="61.7" y="102.6">10pF</text>
<text x="221.9" y="104.4">U?D</text>
<text x="221.9" y="106.3">AD8648ARZ</text>
<text x="258.2" y="102.7">R?</text>
<text x="258.2" y="106.1">180k</text>
<text x="56.2" y="109.1">R?</text>
<text x="62.7" y="109.1">56k</text>
<text x="86.8" y="110.2">R?</text>
<text x="86.8" y="113.5">82k</text>
<text x="242.2" y="109.1">R?</text>
<text x="242.2" y="110.9">56k</text>
<text x="251.5" y="108.9">C?</text>
<text x="251.5" y="110.8">10nF</text>
<text x="34.9" y="118.7">TP?</text>
<text x="82.5" y="114">D?</text>
<text x="82.5" y="115.9">BAT54C</text>
<text x="39.2" y="125.6">C?</text>
<text x="43" y="121.3">R?</text>
<text x="43" y="124.7">22R</text>
<text x="49.6" y="124.9">U?B</text>
<text x="86.8" y="123.2">R?</text>
<text x="39.2" y="127.5">10nF</text>
<text x="49.6" y="126.7">AD8648ARZ</text>
<text x="70.9" y="129.5">R?</text>
<text x="70.9" y="131.4">56k</text>
<text x="80.2" y="129.3">C?</text>
<text x="80.2" y="131.2">100pF</text>
<text x="86.8" y="126.5">82k</text>
<text x="239.6" y="200.2">A3</text>
<text x="240.5" y="203.9">BlockAmpli_Mot.SchDoc</text>
<text x="244.2" y="200.2">Balance</text>
<text x="262.8" y="202.1">8</text>
<text x="265.6" y="200.2">N° SGX</text>
<text x="273.1" y="202.1">BKO + PKI</text>
<text x="274" y="200.2">OUI</text>
<text x="280.5" y="200.2">1.0.0</text>
</g>
</svg>
